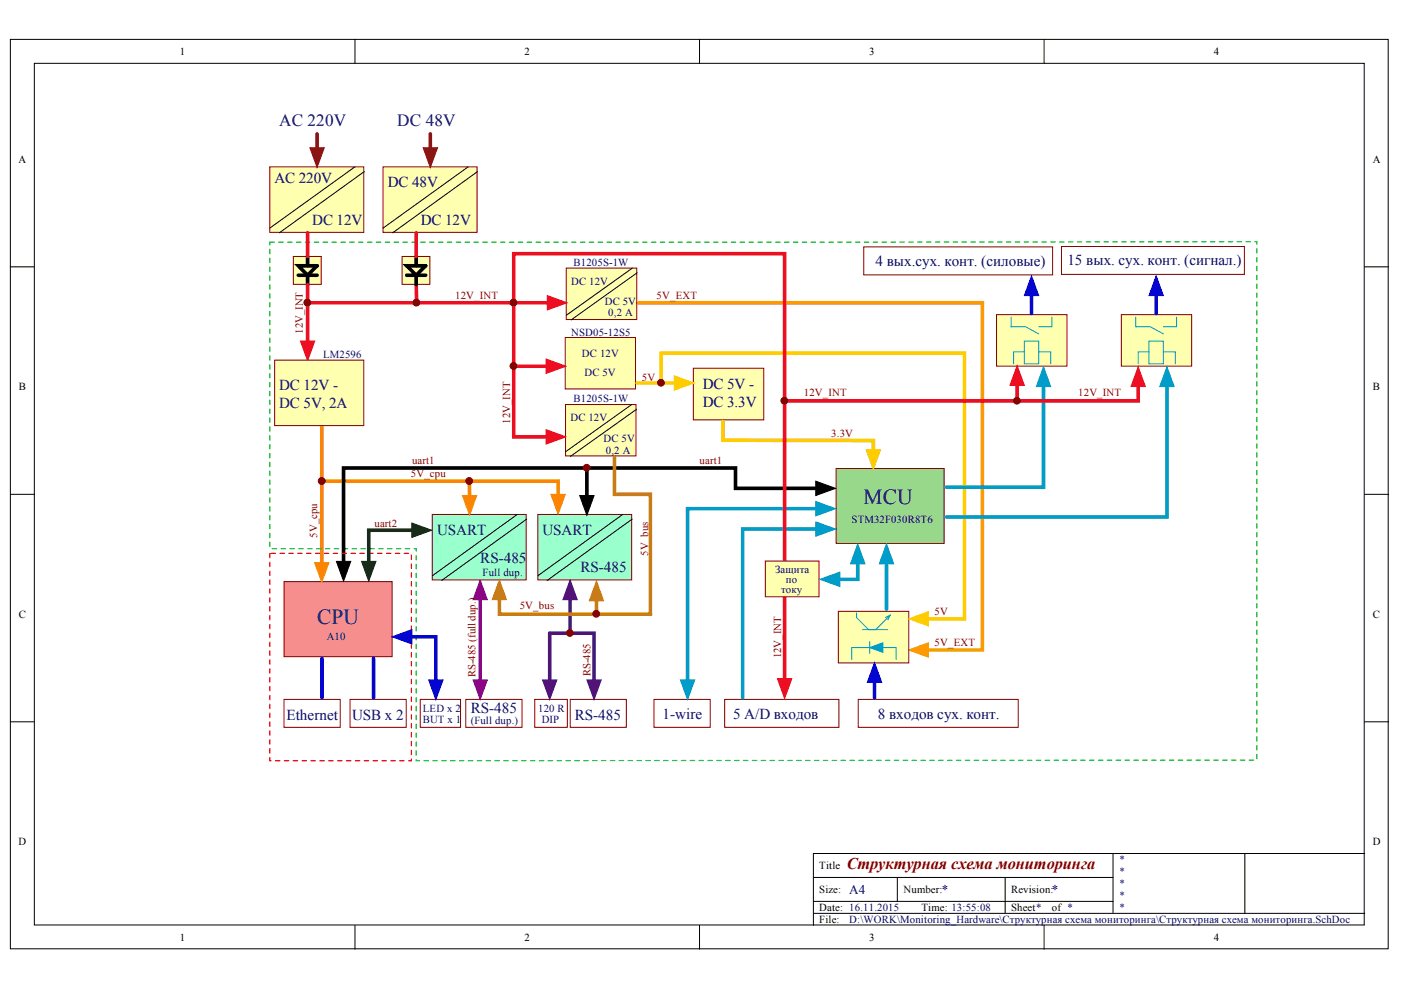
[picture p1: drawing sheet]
<svg xmlns="http://www.w3.org/2000/svg" width="297mm" height="210mm" viewBox="0 0 297 210" stroke-linecap="round" stroke-linejoin="round" font-family="sans-serif">
<g fill="#fff" stroke="#000" stroke-width=".21">
<path d="M2.2 8.4h292.1v192.8h-292.1z"/>
<path d="M7.3 13.4h281.9v182.7h-281.9z"/>
</g>
<g fill="none" stroke="#000" stroke-width=".21">
<path d="M75.3 8.4v5M148.3 8.4v5M221.4 8.4v5M2.2 56.6h5.1M289.3 56.6h5.1M2.2 104.8h5.1M289.3 104.8h5.1M2.2 153h5.1M289.3 153h5.1M75.3 196.2v5.1M148.3 196.2v5.1M172.5 186h63.5"/>
<path d="M172.5 193.7h116.8M172.5 191.1h63.5M190.2 186v5.1M213.1 186v7.7M221.4 196.2v5.1M236 181v12.7M263.9 181h-91.4v15.2M289.3 181h-25.4v12.7"/>
</g>
<path d="M81.2 35.4h20v13.9h-20z" fill="#ffffb0" stroke="#800000" stroke-width=".21"/>
<path d="M60.2 123.3h22.9v15.9h-22.9z" fill="#f68e8e" stroke="#800000" stroke-width=".21"/>
<path d="M99.2 35.4l-18 13M101.3 36.4l-18.1 13" fill="none" stroke="#000" stroke-width=".21"/>
<path d="M57.2 35.4h19.9v13.9h-19.9z" fill="#ffffb0" stroke="#800000" stroke-width=".21"/>
<path d="M75.2 35.4l-18 13M77.2 36.4l-18 13" fill="none" stroke="#000" stroke-width=".21"/>
<path d="M114 109.1h19.9v13.9h-19.9z" fill="#9fc" stroke="#800000" stroke-width=".21"/>
<path d="M132 109.1l-18 13M134 110.1l-18 13" fill="none" stroke="#000" stroke-width=".21"/>
<path d="M68.2 90.3v32" fill="none" stroke="#fa8e02" stroke-width=".76"/>
<path d="M66.7 119.3h3l-1.5 4.2z" fill="#fa8e02"/>
<path d="M66.7 119.3h3l-1.5 4.2z" fill="none" stroke="#fa8e02" stroke-width=".21"/>
<path d="M62.2 54.4h5.9v5.9h-5.9z" fill="#ffffb0" stroke="#800000" stroke-width=".21"/>
<path d="M63.2 56.4h4l-2 2zM63.2 58.4h4M65.2 54.4v2M65.2 58.4v2" fill="none" stroke="#000" stroke-width=".76"/>
<path d="M65.2 60.4v3.8h23.1l-.1-3.8M65.2 64.2v11.1" fill="none" stroke="#ee0e22" stroke-width=".76"/>
<path d="M63.7 72.3h3l-1.5 4.2z" fill="#ee0e22"/>
<path d="M63.7 72.3h3l-1.5 4.2z" fill="none" stroke="#ee0e22" stroke-width=".21"/>
<path d="M177.3 99.3h22.9v15.9h-22.9z" fill="#97d88a" stroke="#800000" stroke-width=".21"/>
<path d="M67.2 28.4v6" fill="none" stroke="#8e0815" stroke-width=".76"/>
<path d="M65.7 31.3h3.1l-1.6 4.2z" fill="#8e0815"/>
<path d="M65.7 31.3h3.1l-1.6 4.2z" fill="none" stroke="#8e0815" stroke-width=".21"/>
<path d="M91.2 28.4v6" fill="none" stroke="#8e0815" stroke-width=".76"/>
<path d="M89.7 31.3h3.1l-1.6 4.2z" fill="#8e0815"/>
<path d="M89.7 31.3h3.1l-1.6 4.2z" fill="none" stroke="#8e0815" stroke-width=".21"/>
<path d="M85.2 54.4h5.9v5.9h-5.9z" fill="#ffffb0" stroke="#800000" stroke-width=".21"/>
<path d="M86.2 56.4h4l-2 2zM86.2 58.4h4M88.2 54.4v2M88.2 58.4v2" fill="none" stroke="#000" stroke-width=".76"/>
<circle cx="65.2" cy="64.2" r=".72" fill="#800000" stroke="#800000" stroke-width=".21"/>
<path d="M68.3 102h50v5.9" fill="none" stroke="#fd8300" stroke-width=".76"/>
<path d="M116.8 104.8h3.1l-1.6 4.2z" fill="#fd8300"/>
<path d="M116.8 104.8h3.1l-1.6 4.2z" fill="none" stroke="#fd8300" stroke-width=".21"/>
<circle cx="68.2" cy="102" r=".72" fill="#800000" stroke="#800000" stroke-width=".21"/>
<path d="M120.9 148.3h11.9v5.9h-11.9z" fill="none" stroke="#800000" stroke-width=".21"/>
<path d="M120.9 134.3h5.1v12.9" fill="none" stroke="#48128a" stroke-width=".76"/>
<path d="M124.4 144.2h3.1l-1.5 4.1z" fill="#48128a"/>
<path d="M124.4 144.2h3.1l-1.5 4.1z" fill="none" stroke="#48128a" stroke-width=".21"/>
<path d="M60.2 148.3h11.9v5.9h-11.9zM74.2 148.3h11.9v5.9h-11.9z" fill="none" stroke="#800000" stroke-width=".21"/>
<path d="M68.3 139.6v8.4M79.2 139.6v8.4" fill="none" stroke="#0000bf" stroke-width=".76"/>
<path d="M147 78.1h14.9v10.9h-14.9z" fill="#ffffb0" stroke="#800000" stroke-width=".21"/>
<path d="M225.1 52.3h38.7v5.9h-38.7zM113.4 148.3h6.9v5.9h-6.9zM153.7 148.3h24.2v5.9h-24.2zM182 148.3h33.9v5.9h-33.9z" fill="none" stroke="#800000" stroke-width=".21"/>
<path d="M58.2 76.4h18.9v13.8h-18.9z" fill="#ffffb0" stroke="#800000" stroke-width=".21"/>
<path d="M124.4 99.2h31.5v4.3h20.1" fill="none" stroke="#000" stroke-width=".76"/>
<path d="M173 102l4.2 1.5-4.2 1.6z" fill="#000"/>
<path d="M173 102l4.2 1.5-4.2 1.6z" fill="none" stroke="#000" stroke-width=".21"/>
<path d="M57.2 51.4l209.3-.1v109.9l-178.3 .1v-45h-31v-64.9" fill="none" stroke="#00bf00" stroke-width=".25" stroke-dasharray=".9 .9"/>
<path d="M153.3 89.4v3.9l31.9 .1v5" fill="none" stroke="#d7c001" stroke-width=".76"/>
<path d="M183.6 95.3h3.1l-1.5 4.2z" fill="#d7c001"/>
<path d="M183.6 95.3h3.1l-1.5 4.2z" fill="none" stroke="#d7c001" stroke-width=".21"/>
<path d="M124.4 108.1v-8.9h-51.6v22.9" fill="none" stroke="#000" stroke-width=".76"/>
<path d="M122.9 105.1h3.1l-1.6 4.2zM71.3 119h3.1l-1.6 4.2z" fill="#000"/>
<path d="M71.3 119h3.1l-1.6 4.2zM122.9 105.1h3.1l-1.6 4.2z" fill="none" stroke="#000" stroke-width=".21"/>
<path d="M116.5 134.3v12.9" fill="none" stroke="#48128a" stroke-width=".76"/>
<path d="M115 144.2h3.1l-1.6 4.1z" fill="#48128a"/>
<path d="M115 144.2h3.1l-1.6 4.1z" fill="none" stroke="#48128a" stroke-width=".21"/>
<path d="M119.9 85.8h14.9v10.9h-14.9z" fill="#ffffb0" stroke="#800000" stroke-width=".21"/>
<path d="M133.9 85.8l-14 10M134.9 86.8l-14 10" fill="none" stroke="#000" stroke-width=".21"/>
<path d="M65.2 49.4v5M88.2 49.4v5" fill="none" stroke="#ee0e22" stroke-width=".76"/>
<path d="M126.5 124.4v5.8h11.4v-.1" fill="none" stroke="#c87b0c" stroke-width=".76"/>
<path d="M126.5 123.2l1.5 4.2h-3.1z" fill="#c87b0c"/>
<path d="M126.5 123.2l1.5 4.2h-3.1z" fill="none" stroke="#c87b0c" stroke-width=".21"/>
<path d="M119.8 71.6h14.9v10.9h-14.9z" fill="#ffffb0" stroke="#800000" stroke-width=".21"/>
<path d="M88.3 64.2h20.6v13.4h9.9" fill="none" stroke="#ee0e22" stroke-width=".76"/>
<path d="M115.8 76.1l4.2 1.5-4.2 1.6z" fill="#ee0e22"/>
<path d="M115.8 76.1l4.2 1.5-4.2 1.6z" fill="none" stroke="#ee0e22" stroke-width=".21"/>
<path d="M130.3 96.9v7.9h7.6v25.4" fill="none" stroke="#c87b0c" stroke-width=".76"/>
<path d="M135.1 81.2h10.9" fill="none" stroke="#fc0" stroke-width=".76"/>
<path d="M143 79.7l4.2 1.5-4.2 1.5z" fill="#fc0"/>
<path d="M143 79.7l4.2 1.5-4.2 1.5z" fill="none" stroke="#fc0" stroke-width=".21"/>
<path d="M135.4 64.2h72.9v73.6h-14.5" fill="none" stroke="#f90" stroke-width=".76"/>
<path d="M192.7 137.8l4.1-1.5v3z" fill="#f90"/>
<path d="M192.7 137.8l4.1-1.5v3z" fill="none" stroke="#f90" stroke-width=".21"/>
<path d="M57.2 117.3v44h30v-44h-30" fill="none" stroke="#f00" stroke-width=".25" stroke-dasharray=".9 .9"/>
<path d="M138.7 148.3h11.9v5.9h-11.9z" fill="none" stroke="#800000" stroke-width=".21"/>
<path d="M176 107.9h-30.2v39.3" fill="none" stroke="#009cca" stroke-width=".76"/>
<path d="M144.2 144.2h3.1l-1.5 4.1z" fill="#009cca"/>
<path d="M144.2 144.2h3.1l-1.5 4.1z" fill="none" stroke="#009cca" stroke-width=".21"/>
<path d="M173 106.3l4.2 1.6-4.2 1.5z" fill="#009cca"/>
<path d="M173 106.3l4.2 1.6-4.2 1.5z" fill="none" stroke="#009cca" stroke-width=".21"/>
<circle cx="88.3" cy="64.2" r=".72" fill="#800000" stroke="#800000" stroke-width=".21"/>
<path d="M120.1 56.8h14.9v10.9h-14.9z" fill="#ffffb0" stroke="#800000" stroke-width=".21"/>
<path d="M134.1 56.8l-14 10M135.1 57.8l-14 10" fill="none" stroke="#000" stroke-width=".21"/>
<path d="M108.9 64.2h10.2" fill="none" stroke="#ee0e22" stroke-width=".76"/>
<path d="M116 62.7l4.2 1.5-4.2 1.5z" fill="#ee0e22"/>
<path d="M116 62.7l4.2 1.5-4.2 1.5z" fill="none" stroke="#ee0e22" stroke-width=".21"/>
<path d="M177.7 129.6h15v11h-15z" fill="#ffffb0" stroke="#800000" stroke-width=".21"/>
<path d="M185.2 137.3h2.5" fill="none" stroke="#009cca" stroke-width=".21"/>
<path d="M184.4 137.3l2.8-1v2z" fill="#009cca"/>
<path d="M181.6 129.9v1.1l2.5 2.5h1.6M182.9 133.5h5.3M184.4 137.3l2.8-1v2zM184.4 137.3h-3.8v2.5M184.4 136v2.6M187.7 137.3h2.3v2.5M187.8 130.9l.9-.5-.5 1M188.7 130.4l-3 3.1h-.3" fill="none" stroke="#009cca" stroke-width=".21"/>
<path d="M188 116.5v12.7" fill="none" stroke="#009cca" stroke-width=".76"/>
<path d="M188 115.3l1.5 4.2h-3.1z" fill="#009cca"/>
<path d="M188 115.3l1.5 4.2h-3.1z" fill="none" stroke="#009cca" stroke-width=".21"/>
<path d="M185.4 141.6v6.4" fill="none" stroke="#00f" stroke-width=".76"/>
<path d="M185.4 140.5l1.5 4.2h-3z" fill="#00f"/>
<path d="M185.4 140.5l1.5 4.2h-3z" fill="none" stroke="#00f" stroke-width=".21"/>
<path d="M140.2 81.2v-6.3h64.3v56.3h-10.7" fill="none" stroke="#fc0" stroke-width=".76"/>
<path d="M192.7 131.2l4.1-1.5v3z" fill="#fc0"/>
<path d="M192.7 131.2l4.1-1.5v3z" fill="none" stroke="#fc0" stroke-width=".21"/>
<circle cx="140.1" cy="81.2" r=".71" fill="#800000" stroke="#800000" stroke-width=".21"/>
<path d="M237.7 66.7h15v10.9h-15z" fill="#ffffb0" stroke="#800000" stroke-width=".21"/>
<path d="M240.8 69.3h3.1l2.8 1.5M240.8 69.3h.3M240.8 67.2v2.1M243.6 72.3h3.1v4.8h-3.1zM243.6 74.6h-2.3v2.5M246.7 74.6h2.5v2.5M249.5 67.2v2.1h-2.8" fill="none" stroke="#009cca" stroke-width=".21"/>
<path d="M245.1 59.6v6.9" fill="none" stroke="#00f" stroke-width=".76"/>
<path d="M245.1 58.5l1.6 4.2h-3.1z" fill="#00f"/>
<path d="M245.1 58.5l1.6 4.2h-3.1z" fill="none" stroke="#00f" stroke-width=".21"/>
<path d="M247.4 78.9v30.7h-46.7" fill="none" stroke="#009cca" stroke-width=".76"/>
<path d="M247.4 77.8l1.5 4.2h-3z" fill="#009cca"/>
<path d="M247.4 77.8l1.5 4.2h-3z" fill="none" stroke="#009cca" stroke-width=".21"/>
<path d="M176 112.2h-18.5v35.8" fill="none" stroke="#009cca" stroke-width=".76"/>
<path d="M173 110.6l4.2 1.6-4.2 1.5z" fill="#009cca"/>
<path d="M173 110.6l4.2 1.6-4.2 1.5z" fill="none" stroke="#009cca" stroke-width=".21"/>
<path d="M108.9 77.6v15h9.9" fill="none" stroke="#ee0e22" stroke-width=".76"/>
<path d="M115.8 91.1l4.2 1.5-4.2 1.5z" fill="#ee0e22"/>
<path d="M115.8 91.1l4.2 1.5-4.2 1.5z" fill="none" stroke="#ee0e22" stroke-width=".21"/>
<circle cx="108.9" cy="77.6" r=".72" fill="#800000" stroke="#800000" stroke-width=".21"/>
<path d="M183.1 52.3h40.1v6h-40.1z" fill="none" stroke="#800000" stroke-width=".21"/>
<path d="M211.3 66.7h14.9v10.9h-14.9z" fill="#ffffb0" stroke="#800000" stroke-width=".21"/>
<path d="M214.4 69.3h3l2.8 1.5M214.4 69.3h.2M214.4 67.2v2.1M217.2 72.3h3v4.8h-3zM217.2 74.6h-2.3v2.5M220.2 74.6h2.6v2.5M223 67.2v2.1h-2.8" fill="none" stroke="#009cca" stroke-width=".21"/>
<path d="M218.7 59.6v6.9" fill="none" stroke="#00f" stroke-width=".76"/>
<path d="M218.7 58.5l1.5 4.2h-3z" fill="#00f"/>
<path d="M218.7 58.5l1.5 4.2h-3z" fill="none" stroke="#00f" stroke-width=".21"/>
<path d="M221.2 78.9v24.4h-20.5" fill="none" stroke="#009cca" stroke-width=".76"/>
<path d="M221.2 77.8l1.6 4.2h-3.1z" fill="#009cca"/>
<path d="M221.2 77.8l1.6 4.2h-3.1z" fill="none" stroke="#009cca" stroke-width=".21"/>
<path d="M108.9 63.9v-10.1h57.5v31.2h49.3v-6.3" fill="none" stroke="#ee0e22" stroke-width=".76"/>
<path d="M215.7 77.5l1.5 4.2h-3.1z" fill="#ee0e22"/>
<path d="M215.7 77.5l1.5 4.2h-3.1z" fill="none" stroke="#ee0e22" stroke-width=".21"/>
<circle cx="108.9" cy="64.2" r=".72" fill="#800000" stroke="#800000" stroke-width=".21"/>
<path d="M241.3 78.9v6.1h-25.6" fill="none" stroke="#ee0e22" stroke-width=".76"/>
<path d="M241.3 77.8l1.5 4.2h-3z" fill="#ee0e22"/>
<path d="M241.3 77.8l1.5 4.2h-3z" fill="none" stroke="#ee0e22" stroke-width=".21"/>
<circle cx="215.6" cy="85" r=".71" fill="#800000" stroke="#800000" stroke-width=".21"/>
<path d="M120.9 124.1v10.2h-4.4" fill="none" stroke="#48128a" stroke-width=".76"/>
<path d="M120.9 123l1.5 4.1h-3.1z" fill="#48128a"/>
<path d="M120.9 123l1.5 4.1h-3.1z" fill="none" stroke="#48128a" stroke-width=".21"/>
<circle cx="120.8" cy="134.2" r=".71" fill="#800000" stroke="#800000" stroke-width=".21"/>
<path d="M98.8 148.3h11.9v5.9h-11.9z" fill="none" stroke="#800000" stroke-width=".21"/>
<path d="M101.8 124.1v23.1" fill="none" stroke="#8c00d4" stroke-width=".76"/>
<path d="M101.8 123l1.5 4.1h-3z" fill="#8c00d4"/>
<path d="M101.8 123l1.5 4.1h-3z" fill="none" stroke="#8c00d4" stroke-width=".21"/>
<path d="M100.3 144.2h3l-1.5 4.1z" fill="#8c00d4"/>
<path d="M100.3 144.2h3l-1.5 4.1z" fill="none" stroke="#8c00d4" stroke-width=".21"/>
<path d="M91.6 109.1h20v13.9h-20z" fill="#9fc" stroke="#800000" stroke-width=".21"/>
<path d="M109.7 109.1l-18 13M111.7 110.1l-18 13" fill="none" stroke="#000" stroke-width=".21"/>
<path d="M99.5 102l.1 6.1" fill="none" stroke="#fa8e02" stroke-width=".76"/>
<path d="M98 105.1h3.1l-1.5 4.2z" fill="#fa8e02"/>
<path d="M98 105.1h3.1l-1.5 4.2z" fill="none" stroke="#fa8e02" stroke-width=".21"/>
<path d="M90.4 112.4h-12.2v9.7" fill="none" stroke="#003609" stroke-width=".76"/>
<path d="M76.7 119h3l-1.5 4.2z" fill="#003609"/>
<path d="M76.7 119h3l-1.5 4.2z" fill="none" stroke="#003609" stroke-width=".21"/>
<path d="M87.3 110.9l4.2 1.5-4.2 1.5z" fill="#003609"/>
<path d="M87.3 110.9l4.2 1.5-4.2 1.5z" fill="none" stroke="#003609" stroke-width=".21"/>
<circle cx="99.5" cy="102" r=".72" fill="#800000" stroke="#800000" stroke-width=".21"/>
<path d="M105.9 124.1v6.1h20.6v-.1" fill="none" stroke="#c87b0c" stroke-width=".76"/>
<path d="M105.9 123l1.5 4.1h-3z" fill="#c87b0c"/>
<path d="M105.9 123l1.5 4.1h-3z" fill="none" stroke="#c87b0c" stroke-width=".21"/>
<g fill="#800000" stroke="#800000" stroke-width=".21">
<circle cx="126.4" cy="130.1" r=".71"/>
<circle cx="124.4" cy="99.2" r=".71"/>
</g>
<path d="M166.4 85v61.9" fill="none" stroke="#ee0e22" stroke-width=".76"/>
<path d="M164.8 143.9h3.1l-1.5 4.2z" fill="#ee0e22"/>
<path d="M164.8 143.9h3.1l-1.5 4.2z" fill="none" stroke="#ee0e22" stroke-width=".21"/>
<circle cx="166.3" cy="85" r=".72" fill="#800000" stroke="#800000" stroke-width=".21"/>
<path d="M89.1 148.3h8.5v5.9h-8.5z" fill="none" stroke="#800000" stroke-width=".21"/>
<path d="M84.3 135h8.1v12.2" fill="none" stroke="#0000bf" stroke-width=".76"/>
<path d="M83.1 135l4.2-1.5v3z" fill="#0000bf"/>
<path d="M83.1 135l4.2-1.5v3z" fill="none" stroke="#0000bf" stroke-width=".21"/>
<path d="M90.9 144.2h3l-1.5 4.1z" fill="#0000bf"/>
<path d="M90.9 144.2h3l-1.5 4.1z" fill="none" stroke="#0000bf" stroke-width=".21"/>
<path d="M162.3 118.9h11.3v7.6h-11.3z" fill="#ffffb0" stroke="#800000" stroke-width=".21"/>
<path d="M181.9 116.5v6.3h-6.9" fill="none" stroke="#009cca" stroke-width=".76"/>
<path d="M181.9 115.3l1.5 4.2h-3.1z" fill="#009cca"/>
<path d="M181.9 115.3l1.5 4.2h-3.1z" fill="none" stroke="#009cca" stroke-width=".21"/>
<path d="M173.9 122.8l4.1-1.5v3.1z" fill="#009cca"/>
<path d="M173.9 122.8l4.1-1.5v3.1z" fill="none" stroke="#009cca" stroke-width=".21"/>
<g font-size="4.6" fill="#000080">
<text x="183.1" y="106.9">MCU</text>
<text x="67.2" y="132.3">CPU</text>
</g>
<g font-size="3.6" fill="#000080">
<text x="59.2" y="26.6">AC 220V</text>
<text x="84.2" y="26.6">DC 48V</text>
</g>
<text font-size="3.5" fill="#800000" x="179.5" y="184.3">Структурная схема мониторинга</text>
<g font-size="3.2" fill="#000080">
<text x="58.2" y="38.7">AC 220V</text>
<text x="82.2" y="39.7">DC 48V</text>
<text x="66.2" y="47.7">DC 12V</text>
<text x="89.2" y="47.7">DC 12V</text>
<text x="185.6" y="56.4">4 вых.сух. конт. (силовые)</text>
<text x="226.3" y="56.1">15 вых. сух. конт. (сигнал.)</text>
<text x="59.2" y="82.6">DC 12V -</text>
<text x="149" y="82.4">DC 5V -</text>
<text x="59.2" y="86.6">DC 5V, 2A</text>
<text x="149" y="86.4">DC 3.3V</text>
<text x="92.7" y="113.4">USART</text>
<text x="115" y="113.4">USART</text>
<text x="101.8" y="119.3">RS-485</text>
<text x="123.1" y="121.3">RS-485</text>
<text x="60.7" y="152.6">Ethernet</text>
<text x="74.7" y="152.6">USB x 2</text>
<text x="99.8" y="151.1">RS-485</text>
<text x="121.9" y="152.6">RS-485</text>
<text x="140.5" y="152.3">1-wire</text>
<text x="155.4" y="152.3">5 A/D входов</text>
<text x="186.1" y="152.3">8 входов сух. конт.</text>
</g>
<g font-size="2.8" fill="#000080">
<text x="180.1" y="189.5">A4</text>
<text x="199.7" y="189.5">*</text>
<text x="223" y="189.5">*</text>
</g>
<g font-size="2.3">
<text x="38.1" y="11.7">1</text>
<text x="111.2" y="11.7">2</text>
<text x="184.3" y="11.7">3</text>
<text x="257.4" y="11.7">4</text>
<text x="3.9" y="34.5">A</text>
<text x="291.1" y="34.5">A</text>
<text x="4" y="82.7">B</text>
<text x="291.1" y="82.7">B</text>
<text x="4" y="131">C</text>
<text x="291.1" y="131">C</text>
<text x="3.9" y="179.2">D</text>
<text x="291.1" y="179.2">D</text>
<text x="173.7" y="184.3">Title</text>
<text x="173.7" y="189.4">Size:</text>
<text x="191.6" y="189.4">Number:</text>
<text x="214.4" y="189.4">Revision:</text>
<text x="173.7" y="193.2">Date: 16.11.2015</text>
<text x="173.7" y="195.7">File:</text>
<text x="195.4" y="193.2">Time: 13:55:08</text>
<text x="214.4" y="193.2">Sheet*</text>
<text x="223" y="193.2">of *</text>
<text x="38.1" y="199.5">1</text>
<text x="111.2" y="199.5">2</text>
<text x="184.3" y="199.5">3</text>
<text x="257.4" y="199.5">4</text>
</g>
<g font-size="2.3" fill="#000080">
<text x="121.6" y="56.4">B1205S-1W</text>
<text x="121.1" y="60.3">DC 12V</text>
<text x="128.2" y="64.7">DC 5V</text>
<text x="121.1" y="71.3">NSD05-12S5</text>
<text x="129" y="67">0,2 A</text>
<text x="68.5" y="75.9">LM2596</text>
<text x="123.4" y="75.6">DC 12V</text>
<text x="123.9" y="79.7">DC 5V</text>
<text x="120.9" y="89.3">DC 12V</text>
<text x="121.6" y="85.3">B1205S-1W</text>
<text x="128" y="93.6">DC 5V</text>
<text x="128.5" y="96.2">0,2 A</text>
<text x="180.6" y="110.9">STM32F030R8T6</text>
<text x="102.3" y="122.1">Full dup.</text>
<text x="164.3" y="121.6">Защита</text>
<text x="165.6" y="125.6">току</text>
<text x="166.6" y="123.6">по</text>
<text x="69.3" y="135.8">A10</text>
<text x="89.6" y="151">LED x 2</text>
<text x="89.6" y="153.3">BUT x 1</text>
<text x="99.8" y="153.5">(Full dup.)</text>
<text x="114.1" y="151">120 R</text>
<text x="114.8" y="153.4">DIP</text>
<text x="237.2" y="183">*</text>
<text x="237.2" y="185.6">*</text>
<text x="237.2" y="188.1">*</text>
<text x="237.2" y="190.6">*</text>
<text x="180.1" y="195.7">D:\WORK\Monitoring_Hardware\Структурная схема мониторинга\Структурная схема мониторинга.SchDoc</text>
<text x="237.2" y="193.2">*</text>
</g>
<g font-size="2.3" fill="#800000">
<text x="96.5" y="63.5">12V_INT</text>
<text x="139.2" y="63.5">5V_EXT</text>
<text x="64.2" y="70.8" transform="rotate(-90 64.2 70.8)">12V_INT</text>
<text x="136.1" y="80.7">5V</text>
<text x="170.4" y="84">12V_INT</text>
<text x="228.6" y="84">12V_INT</text>
<text x="108.2" y="89.8" transform="rotate(-90 108.2 89.8)">12V_INT</text>
<text x="176.2" y="92.6">3.3V</text>
<text x="87.1" y="101.2">5V_cpu</text>
<text x="87.4" y="98.4">uart1</text>
<text x="148.3" y="98.4">uart1</text>
<text x="67.2" y="114" transform="rotate(-90 67.2 114)">5V_cpu</text>
<text x="79.4" y="111.7">uart2</text>
<text x="137.4" y="117.8" transform="rotate(-90 137.4 117.8)">5V_bus</text>
<text x="110.2" y="129.2">5V_bus</text>
<text x="198.2" y="130.5">5V</text>
<text x="198.2" y="137.1">5V_EXT</text>
<text x="100.8" y="143.6" transform="rotate(-90 100.8 143.6)">RS-485 (full dup.)</text>
<text x="125.2" y="143.4" transform="rotate(-90 125.2 143.4)">RS-485</text>
<text x="165.6" y="139.6" transform="rotate(-90 165.6 139.6)">12V_INT</text>
</g>
</svg>
